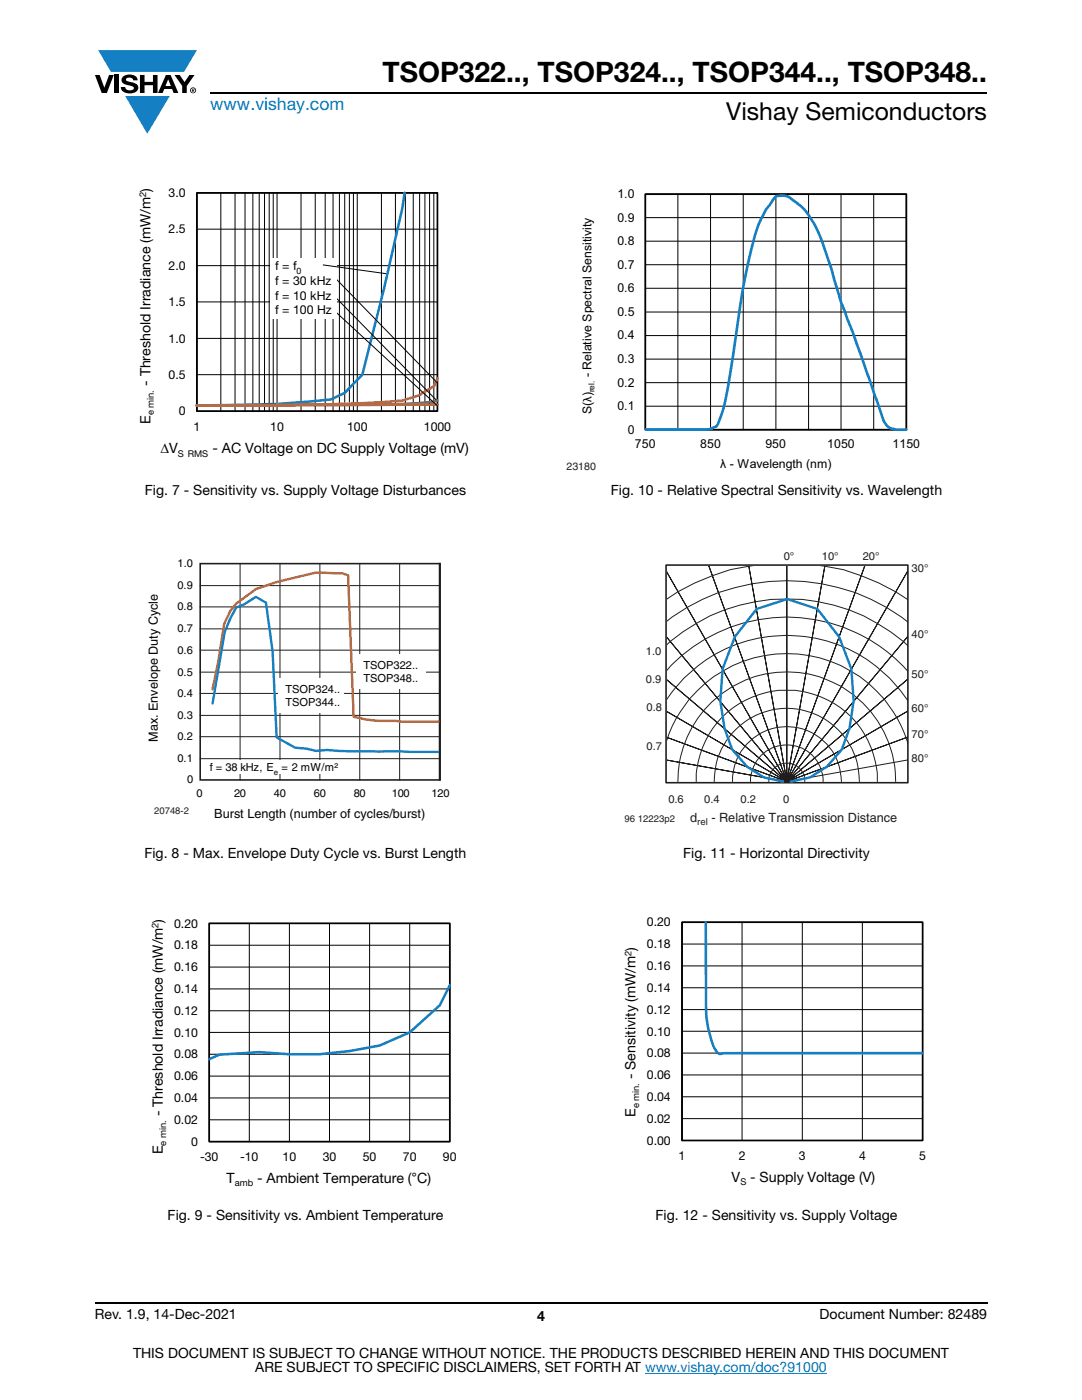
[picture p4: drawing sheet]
<svg xmlns="http://www.w3.org/2000/svg" width="216mm" height="279mm" viewBox="0 0 216 279" stroke-linecap="round" stroke-linejoin="round" font-family="sans-serif">
<g fill="#147fc3">
<path d="M19.6 10h19.7l-2.6 4.3h-1.1h-13.5z"/>
<path d="M25 19.2h8.9l-4.5 7.5z"/>
</g>
<g fill="#000">
<path d="M18.9 15h1l.9 2.5 1-2.5h.9l-1.4 3.6h-1zM22.9 15h.9v3.6h-.9zM24.6 15.3a2.1 2.1 0 0 1 2.8 .3l.1 .4h-.9a.79 .79 0 0 0-.7-.5 .79 .79 0 0 0-.8 .4l.3 .3 1 .2a1.08 1.08 0 0 1 1.2 1 1.08 1.08 0 0 1-1.1 1.2 1.73 1.73 0 0 1-2.4-1.2h.9a.96 .96 0 0 0 .8 .6 .96 .96 0 0 0 .9-.4 1.31 1.31 0 0 0-1.2-.6 1.03 1.03 0 0 1-1.1-.6 1.03 1.03 0 0 1 .2-1.1zM27.9 15h.9v1.3h1.7v-1.3h.9v3.6h-.9v-1.6h-1.7v1.6h-.9zM34.8 15h1.1l.9 1.4 1-1.4h1l-1.5 2.2v1.4h-.9v-1.4z"/>
<path d="M33.6 15.9l.5 1.3h-1.1zM33.1 15l-1.6 3.6h1l.3-.8h1.5l.3 .8h1l-1.6-3.6z"/>
<path d="M38.4 17.8h.2v.2h-.2zM38.3 17.7v.7h.1v-.3l.4 .3-.2-.3 .2-.2-.1-.2z"/>
<path d="M38.1 18a.46 .46 0 0 1 .9 0 .46 .46 0 0 1-.9 0zM37.9 18a.6 .6 0 0 0 1.2 0 .6 .6 0 0 0-1.2 0z"/>
</g>
<path d="M42 18.6h155M18.9 260h178.1" fill="none" stroke="#000" stroke-width=".36"/>
<path d="M128.7 274h36.3" fill="none" stroke="#007ec4" stroke-width=".2"/>
<g fill="none" stroke="#000" stroke-width=".2">
<path d="M39.3 38.5h48v43.6h-48zM44.1 38.5v43.6M46.9 38.5v43.6M48.9 38.5v43.6M50.5 38.5v43.6M51.7 38.5v43.6M52.8 38.5v43.6M53.7 38.5v43.6M54.5 38.5v43.6M55.3 38.5v43.6M60.1 38.5v43.6M62.9 38.5v43.6"/>
<path d="M64.9 38.5v43.6M66.5 38.5v43.6M67.7 38.5v43.6M68.8 38.5v43.6M69.7 38.5v43.6M70.5 38.5v43.6M71.3 38.5v43.6M76.1 38.5v43.6M78.9 38.5v43.6M80.9 38.5v43.6M82.5 38.5v43.6M83.7 38.5v43.6"/>
<path d="M84.8 38.5v43.6M85.7 38.5v43.6M86.6 38.5v43.6M39.3 53h48M39.3 45.7h48M66.7 59.1l20.3 20.7M66.8 55.4l20.5 21M39.3 74.8h48M39.3 67.5h48M39.3 60.3h48M66.7 62l20.4 18.9"/>
</g>
<path d="M39.3 38.5h48v43.6h-48z" fill="none" stroke="#000" stroke-width=".34"/>
<path d="M80.7 38.5l-.4 3-3.6 16-4.4 17.3-3.5 3.6-2.8 1.3a208.1 208.1 0 0 1-26.7 1.2" fill="none" stroke="#147fc3" stroke-width=".51"/>
<path d="M87.3 75.5l-.7 1.6-3 1.8-3.3 1a435.5 435.5 0 0 1-33.4 1h-7.6" fill="none" stroke="#f16b22" stroke-width=".51"/>
<path d="M87.3 79.9a51.6 51.6 0 0 1-10.6 .8l-37.4 .2" fill="none" stroke="#48b74e" stroke-width=".51"/>
<path d="M87.3 80.7l-48 .2" fill="none" stroke="#ee1f23" stroke-width=".51"/>
<path d="M53.9 51.6h13.3v12h-13.3z" fill="#fff"/>
<path d="M64.4 52.9l12.7 1.7" fill="none" stroke="#000" stroke-width=".2"/>
<g fill="none" stroke="#201d1e" stroke-width=".2">
<path d="M39.9 116.9h47.8M47.9 112.5v43.2M55.9 112.5v43.2M63.8 112.5v43.2M71.8 112.5v43.2M79.7 112.5v43.2M39.9 138.4h47.8M39.9 134.1h47.8M39.9 129.8h47.8M39.9 125.5h47.8M39.9 121.1h47.8M39.9 151.4h47.8"/>
<path d="M39.9 147h47.8M39.9 142.8h47.8"/>
</g>
<path d="M39.9 112.5h47.9v43.2h-47.9zM87.7 112.5v43.2" fill="none" stroke="#201d1e" stroke-width=".32"/>
<path d="M42.4 137.6l1.1-5.2 1.2-7.9 1.2-2.6 1.3-1.5 3.9-2.8 4-1.4 8-1.9 5.1 .1 1.3 .4 1.1 28.2 2.4 .6 2.3 .3 12.4 .1" fill="none" stroke="#f16b22" stroke-width=".48"/>
<path d="M40.7 151.8h27.9v2.6h-27.9z" fill="#fff"/>
<path d="M42.4 140.4l2.4-14.3 1.2-2.7 1.1-2.2 1.7-.6 2.3-1.5 2 1.2 1.3 9.8 .8 17.1 3.7 2 2.3 .2 1.8 .5 2.2-.2 4.6 .2 17.6 .2" fill="none" stroke="#147fc3" stroke-width=".48"/>
<g fill="#fff">
<path d="M71 130.6h13.9v6.8h-13.9z"/>
<path d="M55.5 135.5h13.1v6.8h-13.1z"/>
</g>
<g fill="none" stroke="#000" stroke-width=".2">
<path d="M135.3 38.7v47.1M141.8 38.7v47.1M148.3 38.7v47.1M154.8 38.7v47.1M161.3 38.7v47.1M167.8 38.7v47.1M174.3 38.7v47.1M180.9 38.7v47.1M180.9 38.7h-52.1v47.1h52.1M128.8 57.5h52.1M128.8 52.8h52.1M128.8 48.1h52.1"/>
<path d="M128.8 43.4h52.1M128.8 76.4h52.1M128.8 71.7h52.1M128.8 67h52.1M128.8 62.3h52.1M128.8 81.1h52.1M41.7 197.4h48.1M41.7 193h48.1M41.7 188.6h48.1M41.7 184.3h48.1v43.5h-48.1zM49.7 184.3v43.5M57.7 184.3v43.5"/>
<path d="M65.7 184.3v43.5M73.7 184.3v43.5M81.8 184.3v43.5M136.1 197.1h48M136.1 192.8h48M136.1 188.4h48M136.1 184h48v43.6h-48zM148.1 184v43.6M160.1 184v43.6M172.1 184v43.6M41.7 219.1h48.1M41.7 214.8h48.1"/>
<path d="M41.7 210.4h48.1M41.7 206h48.1M41.7 201.7h48.1M136.1 218.9h48M136.1 214.5h48M136.1 210.2h48M136.1 205.8h48M136.1 201.5h48M41.7 223.5h48.1M136.1 223.2h48"/>
</g>
<path d="M41.7 184.3h48.1v43.5h-48.1zM136.1 184h48v43.6h-48z" fill="none" stroke="#000" stroke-width=".34"/>
<path d="M89.8 196.6l-2 4-6.1 5.4-6 2.7a67.6 67.6 0 0 1-24 1.3l-8 .5-2 .9M140.8 184l.1 11.1a64.6 64.6 0 0 0 .4 9.9 13.7 13.7 0 0 0 1.8 5 1 1 0 0 0 1.4 .2h39.6" fill="none" stroke="#147fc3" stroke-width=".51"/>
<path d="M128.8 38.7h52.1v47.1h-52.1z" fill="none" stroke="#000" stroke-width=".35"/>
<path d="M128.7 85.7h10.3a6.3 6.3 0 0 0 4.1-.8 37.7 37.7 0 0 0 2.7-10.9l2.2-15 1.5-7.4a28.6 28.6 0 0 1 3.5-10l.8-1.1a2.37 2.37 0 0 1 1.4-1.4l.7-.1a3 3 0 0 1 2.6 1.1 15.7 15.7 0 0 1 5.6 8.2l1.8 5.3 1.9 6.8 2.6 6.7 5.4 15.3a4.1 4.1 0 0 0 2 3.1l1.1 .3h2" fill="none" stroke="#147fc3" stroke-width=".53"/>
<g fill="none" stroke="#201d1e" stroke-width=".2">
<path d="M149.8 112.9a32.5 32.5 0 0 0-11.2 3.5l-3.3 1.7-2.2 1.4M164.2 112.9a32.4 32.4 0 0 1 11.2 3.5l3.3 1.7 2.4 1.5M133.1 139.5a28.8 28.8 0 0 1 48 .2M133.1 133.8a32.4 32.4 0 0 1 48 .1M133.1 128.6a36 36 0 0 1 48 .2M133.1 124a39.5 39.5 0 0 1 48 .1M133.1 147.6a25.2 25.2 0 0 1 24.1-17.1 25.2 25.2 0 0 1 23.9 17.5M135.3 156a21.7 21.7 0 0 1 21.7-21.9 21.7 21.7 0 0 1 21.7 21.9M138.9 156a18.1 18.1 0 0 1 18.1-18.3 18.1 18.1 0 0 1 18.1 18.3M142.5 156a14.5 14.5 0 0 1 14.5-14.7 14.5 14.5 0 0 1 14.5 14.7M146.2 156a10.9 10.9 0 0 1 10.8-11 10.9 10.9 0 0 1 10.9 11M149.8 156a7.2 7.2 0 0 1 7.2-7.3 7.2 7.2 0 0 1 7.2 7.3"/>
<path d="M153.4 156a3.6 3.6 0 0 1 3-3.7 3.7 3.7 0 0 1 2.4 .5 3.5 3.5 0 0 1 1.8 3.2M181.1 151.7l-24.1 4.3 24.1-8.9-24.1 8.9 24.1-14-24.1 14 24.1-20.4-24.1 20.4 24.1-28.9-24.1 28.9 24.1-41.9-24.1 41.9 15.5-43.1-15.5 43.1 7.6-43.1-7.6 43.1v-43.1v43.1l-7.6-43.1 7.6 43.1-15.6-43.1 15.6 43.1-23.9-41.8 23.9 41.8-23.9-28.8 23.9 28.8-23.9-20.3 23.9 20.3-23.9-14 23.9 14-23.9-8.8 23.9 8.8-23.9-4.3 23.9 4.3"/>
</g>
<path d="M132.9 112.8h48.3v43.4h-48.3z" fill="none" stroke="#201d1e" stroke-width=".32"/>
<path d="M156.2 156l-3.8-.9-3.3-2.1-3-3.4-1.5-4.2-.9-5.5 .5-6.4 2.4-6.4 4.4-5.6 6.1-1.9 6 1.9 4.3 5.6 2.5 6.4 .4 6.4-.8 5.5-1.5 4.2-3 3.4-3.4 2.1-3.8 .9" fill="none" stroke="#147fc3" stroke-width=".48"/>
<text font-size="5.6" x="76.3" y="16.4">TSOP322.., TSOP324.., TSOP344.., TSOP348..</text>
<text font-size="4.9" x="144.9" y="24">Vishay Semiconductors</text>
<text font-size="3.5" fill="#007ec4" x="42" y="21.9">www.vishay.com</text>
<g font-size="2.8">
<text x="30" y="77" transform="rotate(-90 30 77)">- Threshold Irradiance (mW/m )</text>
<text x="30" y="84.6" transform="rotate(-90 30 84.6)">E</text>
<text x="32" y="90.4">ΔV</text>
<text x="42.4" y="90.4">- AC Voltage on DC Supply Voltage (mV)</text>
<text x="28.9" y="98.8">Fig. 7 - Sensitivity vs. Supply Voltage Disturbances</text>
<text x="121.9" y="98.8">Fig. 10 - Relative Spectral Sensitivity vs. Wavelength</text>
<text x="28.8" y="171.2">Fig. 8 - Max. Envelope Duty Cycle vs. Burst Length</text>
<text x="136.3" y="171.2">Fig. 11 - Horizontal Directivity</text>
<text x="126.8" y="215.4" transform="rotate(-90 126.8 215.4)">- Sensitivity (mW/m )</text>
<text x="32.5" y="222.8" transform="rotate(-90 32.5 222.8)">- Threshold Irradiance (mW/m )</text>
<text x="126.8" y="223" transform="rotate(-90 126.8 223)">E</text>
<text x="32.5" y="230.4" transform="rotate(-90 32.5 230.4)">E</text>
<text x="45.2" y="236.1">T</text>
<text x="51.3" y="236.1">- Ambient Temperature (°C)</text>
<text x="146" y="235.8">V - Supply Voltage (V)</text>
<text x="33.4" y="243.5">Fig. 9 - Sensitivity vs. Ambient Temperature</text>
<text x="130.8" y="243.5">Fig. 12 - Sensitivity vs. Supply Voltage</text>
<text x="18.9" y="263.3">Rev. 1.9, 14-Dec-2021</text>
<text x="107.2" y="263.6">4</text>
<text x="163.6" y="263.3">Document Number: 82489</text>
<text x="26.5" y="271">THIS DOCUMENT IS SUBJECT TO CHANGE WITHOUT NOTICE. THE PRODUCTS DESCRIBED HEREIN AND THIS DOCUMENT</text>
<text x="50.9" y="273.8">ARE SUBJECT TO SPECIFIC DISCLAIMERS, SET FORTH AT www.vishay.com/doc?91000</text>
</g>
<g font-size="2.5">
<text x="33.6" y="39.3">3.0</text>
<text x="123.2" y="39.5">1.0</text>
<text x="33.6" y="46.6">2.5</text>
<text x="123.2" y="44.2">0.9</text>
<text x="33.6" y="53.8">2.0</text>
<text x="54.9" y="53.9">f = f</text>
<text x="123.2" y="53.6">0.7</text>
<text x="123.2" y="48.9">0.8</text>
<text x="54.9" y="56.9">f = 30 kHz</text>
<text x="54.9" y="59.8">f = 10 kHz</text>
<text x="123.2" y="58.3">0.6</text>
<text x="33.6" y="61.1">1.5</text>
<text x="54.9" y="62.8">f = 100 Hz</text>
<text x="123.2" y="63">0.5</text>
<text x="33.6" y="68.4">1.0</text>
<text x="123.2" y="67.7">0.4</text>
<text x="33.6" y="75.6">0.5</text>
<text x="118" y="75.3" transform="rotate(-90 118 75.3)">- Relative Spectral Sensitivity</text>
<text x="123.2" y="77.1">0.2</text>
<text x="123.2" y="72.4">0.3</text>
<text x="35.7" y="82.9">0</text>
<text x="118" y="82.7" transform="rotate(-90 118 82.7)">S(λ)</text>
<text x="123.2" y="81.9">0.1</text>
<text x="38.6" y="86">1</text>
<text x="53.9" y="86">10</text>
<text x="69.3" y="86">100</text>
<text x="84.6" y="86">1000</text>
<text x="125.3" y="86.6">0</text>
<text x="126.7" y="89.5">750</text>
<text x="139.7" y="89.5">850</text>
<text x="152.7" y="89.5">950</text>
<text x="165.1" y="89.5">1050</text>
<text x="178.1" y="89.5">1150</text>
<text x="143.7" y="93.4">λ - Wavelength (nm)</text>
<text x="34.7" y="185.1">0.20</text>
<text x="129.1" y="184.9">0.20</text>
<text x="34.7" y="189.5">0.18</text>
<text x="129.1" y="189.2">0.18</text>
<text x="34.7" y="193.8">0.16</text>
<text x="129.1" y="197.9">0.14</text>
<text x="129.1" y="193.6">0.16</text>
<text x="34.7" y="202.5">0.12</text>
<text x="34.7" y="198.2">0.14</text>
<text x="129.1" y="202.3">0.12</text>
<text x="34.7" y="206.9">0.10</text>
<text x="129.1" y="206.7">0.10</text>
<text x="34.7" y="215.6">0.06</text>
<text x="34.7" y="211.2">0.08</text>
<text x="129.1" y="215.4">0.06</text>
<text x="129.1" y="211">0.08</text>
<text x="34.7" y="220">0.04</text>
<text x="129.1" y="219.7">0.04</text>
<text x="34.7" y="224.3">0.02</text>
<text x="129.1" y="224.1">0.02</text>
<text x="38.1" y="228.7">0</text>
<text x="39.9" y="231.8">-30</text>
<text x="47.9" y="231.8">-10</text>
<text x="56.4" y="231.8">10</text>
<text x="64.4" y="231.8">30</text>
<text x="72.4" y="231.8">50</text>
<text x="80.4" y="231.8">70</text>
<text x="88.4" y="231.8">90</text>
<text x="129.1" y="228.4">0.00</text>
<text x="135.4" y="231.6">1</text>
<text x="147.4" y="231.6">2</text>
<text x="159.4" y="231.6">3</text>
<text x="171.4" y="231.6">4</text>
<text x="183.4" y="231.6">5</text>
</g>
<g font-size="2.5" fill="#040504">
<text x="31.5" y="148.1" transform="rotate(-90 31.5 148.1)">Max. Envelope Duty Cycle</text>
<text x="42.8" y="163.2">Burst Length (number of cycles/burst)</text>
</g>
<g font-size="2.5" fill="#201d1e">
<text x="137.7" y="164">d</text>
<text x="141.9" y="164">- Relative Transmission Distance</text>
</g>
<g font-size="2.2" fill="#040504">
<text x="35.4" y="113.2">1.0</text>
<text x="35.4" y="117.6">0.9</text>
<text x="35.4" y="121.8">0.8</text>
<text x="35.4" y="130.5">0.6</text>
<text x="35.4" y="126.2">0.7</text>
<text x="35.4" y="134.8">0.5</text>
<text x="72.5" y="133.4">TSOP322..</text>
<text x="72.5" y="136.1">TSOP348..</text>
<text x="35.4" y="143.5">0.3</text>
<text x="35.4" y="139.1">0.4</text>
<text x="57" y="138.3">TSOP324..</text>
<text x="57" y="140.9">TSOP344..</text>
<text x="35.4" y="147.7">0.2</text>
<text x="35.4" y="152.1">0.1</text>
<text x="41.9" y="153.9">f = 38 kHz, E</text>
<text x="56.2" y="153.9">= 2 mW/m²</text>
<text x="37.3" y="156.4">0</text>
<text x="39.2" y="159">0</text>
<text x="46.7" y="159">20</text>
<text x="54.7" y="159">40</text>
<text x="62.6" y="159">60</text>
<text x="70.6" y="159">80</text>
<text x="78.2" y="159">100</text>
<text x="86.1" y="159">120</text>
</g>
<g font-size="2.2" fill="#201d1e">
<text x="156.4" y="111.7">0°</text>
<text x="164" y="111.7">10°</text>
<text x="172.1" y="111.7">20°</text>
<text x="181.9" y="114.2">30°</text>
<text x="128.9" y="130.7">1.0</text>
<text x="181.9" y="127.3">40°</text>
<text x="128.9" y="136.3">0.9</text>
<text x="181.9" y="135.4">50°</text>
<text x="129" y="141.9">0.8</text>
<text x="181.9" y="142.1">60°</text>
<text x="129" y="149.6">0.7</text>
<text x="181.9" y="147.4">70°</text>
<text x="181.9" y="152.1">80°</text>
<text x="133.4" y="160.2">0.6</text>
<text x="140.5" y="160.2">0.4</text>
<text x="147.8" y="160.2">0.2</text>
<text x="156.3" y="160.2">0</text>
</g>
<text font-size="2.1" fill="#201d1e" x="113" y="93.7">23180</text>
<g font-size="1.9">
<text x="29.2" y="39.3" transform="rotate(-90 29.2 39.3)">2</text>
<text x="30.7" y="82.9" transform="rotate(-90 30.7 82.9)">e min.</text>
<text x="35.5" y="91.1">S RMS</text>
<text x="31.6" y="185.1" transform="rotate(-90 31.6 185.1)">2</text>
<text x="126" y="190.8" transform="rotate(-90 126 190.8)">2</text>
<text x="127.5" y="221.2" transform="rotate(-90 127.5 221.2)">e min.</text>
<text x="33.2" y="228.7" transform="rotate(-90 33.2 228.7)">e min.</text>
<text x="46.8" y="236.7">amb</text>
<text x="147.7" y="236.5">S</text>
</g>
<g font-size="1.9" fill="#201d1e">
<text x="30.8" y="162.4">20748-2</text>
<text x="124.6" y="164.1">96 12223p2</text>
<text x="139.1" y="164.7">rel</text>
</g>
<text font-size="1.8" x="59.2" y="54.6">0</text>
<text font-size="1.7" x="118.6" y="78.3" transform="rotate(-90 118.6 78.3)">rel.</text>
<text font-size="1.6" fill="#040504" x="54.6" y="154.6">e</text>
</svg>
